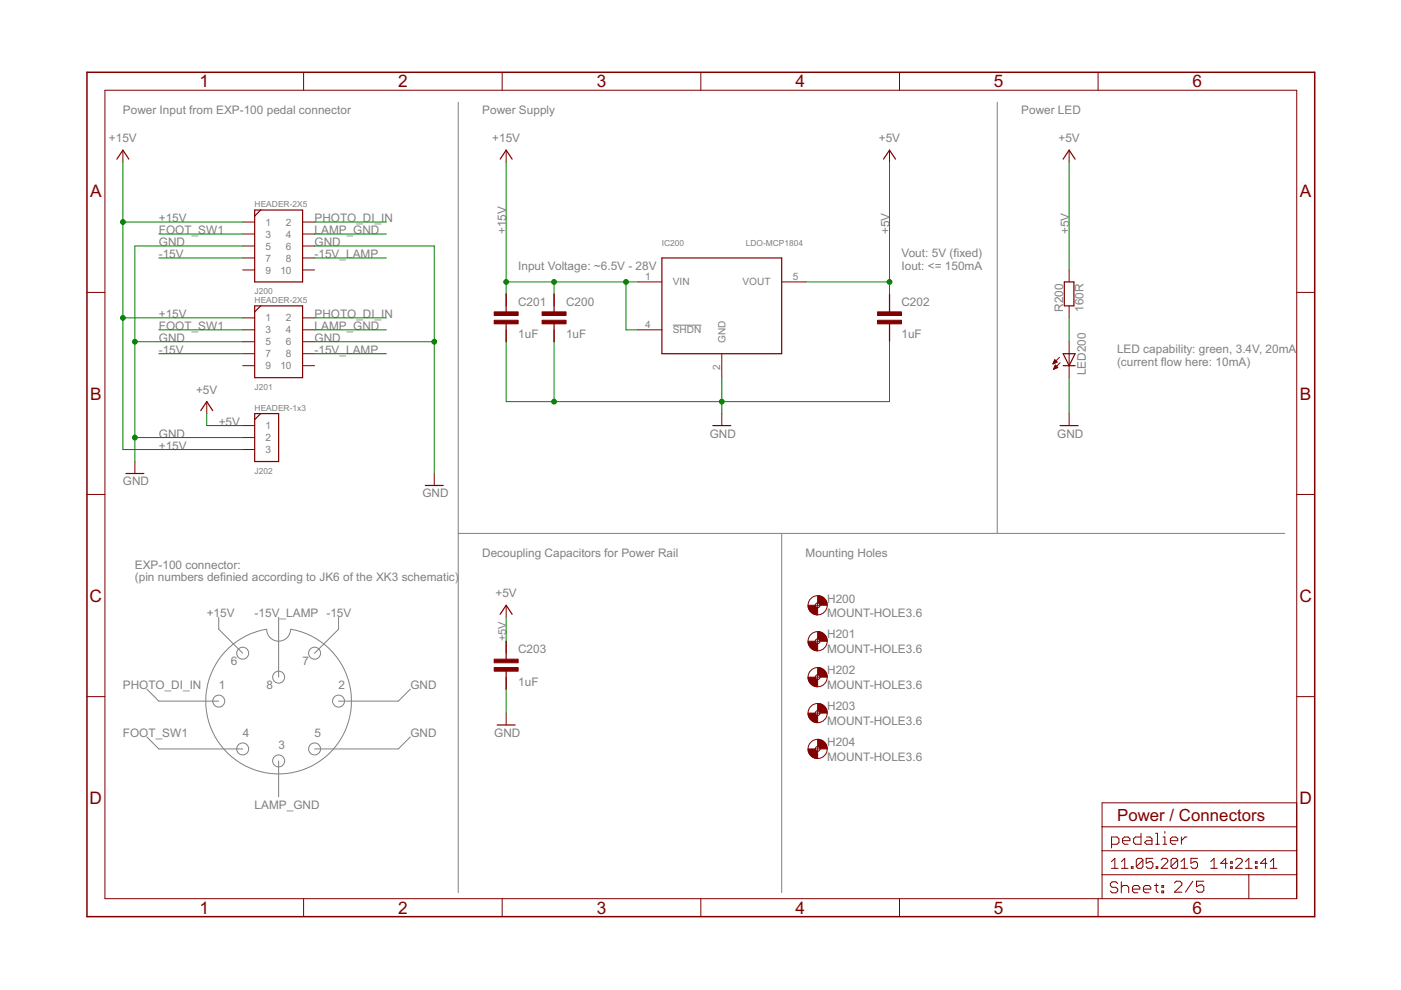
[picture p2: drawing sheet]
<svg xmlns="http://www.w3.org/2000/svg" width="297mm" height="210mm" viewBox="0 0 297 210" stroke-linecap="round" stroke-linejoin="round" font-family="sans-serif">
<g fill="none" stroke="#808080" stroke-width=".21">
<path d="M97.2 21.7v167.6M211.4 21.7v91.4M142.7 68.9h6M97.2 113.1h175.2M165.7 113.1v76.2M46.4 130.9v2.5l5.1 5.1M47.7 138.2a15.4 15.4 0 0 1 8.8-4.8 2.54 2.54 0 0 0 2.6 2.6 2.54 2.54 0 0 0 2.5-2.6 15.4 15.4 0 0 1 11.9 20.7 15.4 15.4 0 0 1-22.5 7.7 15.4 15.4 0 0 1-3.3-23.6zM59.1 130.9v12.7M71.8 130.9v2.5l-5.1 5.1M31.1 146.1l2.6 2.6h12.7M31.1 156.3l2.6 2.5h17.8M87 146.1l-2.5 2.6h-12.7"/>
<path d="M87 156.3l-2.5 2.5h-17.8M59.1 161.3v7.7"/>
<circle cx="51.5" cy="138.5" r="1.27"/>
<circle cx="66.7" cy="138.5" r="1.27"/>
<circle cx="46.4" cy="148.7" r="1.27"/>
<circle cx="51.5" cy="158.8" r="1.27"/>
<circle cx="59.1" cy="143.6" r="1.27"/>
<circle cx="66.7" cy="158.8" r="1.27"/>
<circle cx="71.8" cy="148.7" r="1.27"/>
<circle cx="59.1" cy="161.3" r="1.27"/>
</g>
<g fill="none" stroke="#800000" stroke-width=".21">
<path d="M22.2 19.1h252.7v171.4h-252.7zM64.4 15.3v3.8M106.5 15.3v3.8M148.6 15.3v3.8M190.7 15.3v3.8M232.8 15.3v3.8M26.1 31.8v2.6M107.3 31.8v2.6M188.6 31.8v2.6M226.7 31.8v2.6M51.5 47.1h2.5M51.5 49.6h2.5"/>
<path d="M51.5 52.2h2.5M51.5 54.7h2.5M51.5 57.2h2.5M64.2 47.1h2.5M64.2 49.6h2.5M64.2 52.2h2.5M64.2 54.7h2.5M64.2 57.2h2.5M135.3 59.8h5M165.7 59.8h5.1M226.7 57.2v2.6M18.4 62h3.8"/>
<path d="M51.5 69.9h2.5M51.5 67.4h2.5M51.5 72.5h2.5M51.5 75h2.5M51.5 77.5h2.5M64.2 69.9h2.5M64.2 67.4h2.5M64.2 72.5h2.5M64.2 75h2.5M64.2 77.5h2.5M107.3 62.3v2.6M107.3 69.9v2.6"/>
<path d="M117.5 62.3v2.6M117.5 69.9v2.6M135.3 69.9h5M153 75v5.1M188.6 62.3v2.6M188.6 69.9v2.6M223.3 77.1h.1M223.3 77h.3M223.4 76.9h.5M223.4 78.2h.2M223.4 76.8h.7M223.5 76.6h.5"/>
<path d="M223.5 78.1h.4M223.5 76.5h.4M223.5 78h.7M223.6 76.4h.2M223.6 77.8h.6M223.6 76.3l.5 .5-.9 .4zM223.6 77.7h.5M223.7 77.6h.2M223.7 77.5h.1M223.8 77.4l.5 .5-.9 .4zM224.6 75.8l-1.4 1.4M224.8 76.9l-1.4 1.4"/>
<path d="M226.7 64.9v2.5M226.7 72.5v7.6M274.9 62h3.8M28.6 97.9v2.5M43.8 85.2v2.5M51.5 90.2h2.5M51.5 92.8h2.5M51.5 95.3h2.5M153 87.7v2.5M226.7 87.7v2.5M18.4 104.8h3.8M92.1 100.4v2.5"/>
<path d="M274.9 104.8h3.8M107.3 128.3v2.6M107.3 136v2.5M172.8 128.3h1.1M172.8 136h1.1M173.4 127.8v1M173.4 135.4v1.1M18.4 147.7h3.8M107.3 143.6v2.5M107.3 151.2v2.5M172.8 143.6h1.1M172.8 151.2h1.1"/>
<path d="M172.8 158.8h1.1M173.4 143.1v1M173.4 150.7v1M173.4 158.3v1M274.9 147.7h3.8M233.7 175.3h41.2M235.7 179h1.1l.4-.4v-.8l-.4-.3h-1.1v2.3M238 178.2h1.6v-.4l-.4-.3h-.8l-.4 .3v.8l.4 .4h.8M241.9 176.7v2.3h-1.2l-.4-.4v-.8l.4-.3h1.2M243.1 177.5h.8l.3 .3v1.2h-1.1l-.4-.4 .4-.4h1.1M245 179h.8M245 176.7h.4v2.3"/>
<path d="M246.6 177.5h.4v1.5M246.6 179h.8M247 176.3v.4M248.1 178.2h1.6v-.4l-.4-.3h-.8l-.4 .3v.8l.4 .4h.8M250.5 177.5v1.5M251.7 177.5h-.5l-.7 .7M274.9 170.2h-41.2v20.3M64.4 190.5v3.9M106.5 190.5v3.9M148.6 190.5v3.9M190.7 190.5v3.9M232.8 190.5v3.9"/>
<path d="M233.7 185.5h41.2M233.7 180.4h41.2M235.6 182.7l.8-.7v2.1M235.6 184.1h1.5M237 187.3l-.4-.3h-.8l-.4 .3v.4l.4 .4h.8l.4 .4v.4l-.4 .4h-.8l-.4-.4M237.7 187v2.3M237.7 188.1l.4-.4h.8l.4 .4v1.2M237.8 184.1h1.4M237.8 182.7l.7-.7v2.1M239.9 183.7h.3v.4h-.3zM240.1 188.5h1.6v-.4l-.4-.4h-.8l-.4 .4v.8l.4 .4h.8M242.3 182.4v1.3l-.3 .4h-.7l-.4-.4"/>
<path d="M242.3 182.4l-.3-.4h-.7l-.4 .4v1.3M242.3 182.4l-1.4 1.3M242.4 188.5h1.6v-.4l-.4-.4h-.8l-.4 .4v.8l.4 .4h.8M244.4 182h-1.4v1l.7-.3h.4l.3 .3v.7l-.3 .4h-.7l-.4-.4M244.8 187.7h.8M245.1 183.7h.4v.4h-.4zM245.2 187.3v1.6l.4 .4M246.2 182.4l.3-.4h.7l.4 .4v.3l-1.4 1.4h1.4M246.3 187.7h.4v.4h-.4zM246.3 188.9h.4v.4h-.4zM249 187.2l.4-.4h.8l.4 .4v.4l-1.6 1.6h1.6M249.7 182.4v1.3l-.4 .4h-.7l-.3-.4"/>
<path d="M249.7 182.4l-.4-.4h-.7l-.3 .4v1.3M249.7 182.4l-1.4 1.3M250.4 184.1h1.4M250.4 182.7l.7-.7v2.1M252.9 186.8l-1.6 2.4M253.9 182h-1.4v1l.7-.3h.4l.3 .3v.7l-.3 .4h-.8l-.3-.4M255.2 186.8h-1.5v1.2l.8-.4h.3l.4 .4v.8l-.4 .4h-.7l-.4-.4M256.7 184.1h1.4M256.7 182.7l.7-.7v2.1M260.2 183h-1.4l1.1-1v2.1M260.9 183.7h.4v.4h-.4zM260.9 182.7h.4v.3h-.4z"/>
<path d="M262 182.4l.3-.4h.7l.4 .4v.3l-1.4 1.4h1.4M264.1 182.7l.7-.7v2.1M264.1 184.1h1.4M264.8 185.5v5M266.2 183.7h.3v.4h-.3zM266.2 182.7h.3v.3h-.3zM268.6 183h-1.4l1.1-1v2.1M269.3 184.1h1.4M269.3 182.7l.7-.7v2.1"/>
<circle cx="173.4" cy="128.3" r="2.03"/>
<circle cx="173.4" cy="136" r="2.03"/>
<circle cx="173.4" cy="136" r=".51"/>
<circle cx="173.4" cy="128.3" r=".51"/>
<circle cx="173.4" cy="143.6" r="2.03"/>
<circle cx="173.4" cy="151.2" r="2.03"/>
<circle cx="173.4" cy="158.8" r="2.03"/>
<circle cx="173.4" cy="158.8" r=".51"/>
<circle cx="173.4" cy="143.6" r=".51"/>
<circle cx="173.4" cy="151.2" r=".51"/>
</g>
<path d="M18.4 15.3h260.3v179.1h-260.3z" fill="none" stroke="#800000" stroke-width=".32"/>
<g fill="none" stroke="#800000" stroke-width=".25">
<path d="M24.8 33.7l1.3-1.9 1.2 1.9M106 33.7l1.3-1.9 1.3 1.9M187.3 33.7l1.3-1.9 1.3 1.9M225.4 33.7l1.3-1.9 1.2 1.9M54 44.5h10.2v15.3h-10.2zM55.3 44.5l-1.3 1.3M140.3 54.7h25.4v20.3h-25.4zM225.7 59.8h2v5.1h-2zM54 64.9h10.2v15.2h-10.2zM55.3 64.9l-1.3 1.2M107.3 62.3v4.1M107.3 68.4v4.1"/>
<path d="M117.5 62.3v4.1M117.5 68.4v4.1M188.6 62.3v4.1M188.6 68.4v4.1M225.4 75h2.5l-1.2 2.5zM225.4 77.5h2.5M42.6 87.1l1.2-1.9 1.3 1.9M54 87.7h5.1v10.2h-5.1zM55.3 87.7l-1.3 1.3M151.1 90.2h3.8M224.8 90.2h3.8M26.7 100.4h3.8"/>
<path d="M90.2 102.9h3.8M106 130.2l1.3-1.9 1.3 1.9M107.3 136v4M105.4 153.7h3.8M107.3 142v4.1"/>
</g>
<g fill="#800000" stroke="#800000" stroke-width=".21">
<path d="M114.9 66.1h5.1v.8h-5.1z"/>
<path d="M114.9 67.9h5.1v.8h-5.1z"/>
<path d="M186.1 66.1h5v.8h-5z"/>
<path d="M186.1 67.9h5v.8h-5z"/>
<path d="M104.8 66.1h5.1v.8h-5.1z"/>
<path d="M104.8 67.9h5.1v.8h-5.1z"/>
<path d="M104.8 139.8h5.1v.7h-5.1z"/>
<path d="M104.8 141.5h5.1v.8h-5.1z"/>
</g>
<g fill="#800000" stroke="#800000" stroke-width=".21">
<path d="M173.4 126.3a2 2 0 0 1 2 2h-1.5l-.2-.4-.3-.1z" fill-rule="evenodd"/>
<path d="M171.3 128.3h1.5l.1 .3 .5 .2v1.6a2.04 2.04 0 0 1-2.1-2.1z" fill-rule="evenodd"/>
<path d="M173.4 133.9a2 2 0 0 1 2 2.1h-1.5l-.2-.5-.3-.1z" fill-rule="evenodd"/>
<path d="M171.3 136h1.5l.1 .2 .5 .3v1.5a2.04 2.04 0 0 1-2.1-2z" fill-rule="evenodd"/>
<path d="M173.4 141.5a2 2 0 0 1 2 2.1h-1.5l-.2-.4-.3-.1z" fill-rule="evenodd"/>
<path d="M171.3 143.6h1.5l.1 .3 .5 .2v1.5a2.04 2.04 0 0 1-2.1-2z" fill-rule="evenodd"/>
<path d="M173.4 149.2a2 2 0 0 1 2 2h-1.5l-.1-.3-.4-.2z" fill-rule="evenodd"/>
<path d="M171.3 151.2h1.5l.1 .3 .5 .2v1.5a2 2 0 0 1-2.1-2z" fill-rule="evenodd"/>
<path d="M173.4 156.8a2.04 2.04 0 0 1 2 2h-1.5l-.2-.4-.3-.1z" fill-rule="evenodd"/>
<path d="M171.3 158.8h1.5l.1 .3 .5 .2v1.5a2 2 0 0 1-2.1-2z" fill-rule="evenodd"/>
</g>
<g fill="none" stroke="#008000" stroke-width=".21">
<path d="M26.1 34.4v60.9h25.4M107.3 34.4v27.9M188.6 34.4v27.9M226.7 34.4v22.8M26.1 47.1h25.4M33.7 49.6h17.8M33.7 54.7h17.8M51.5 52.2h-22.9v45.7M66.7 47.1h15.2M66.7 52.2h25.4v48.2M66.7 49.6h15.2M66.7 54.7h15.2"/>
<path d="M107.3 59.8h28M117.5 59.8v2.5M132.7 59.8v10.1h2.6M170.8 59.8h17.8M26.1 67.4h25.4M28.6 72.5h22.9M33.7 69.9h17.8M33.7 75h17.8M66.7 69.9h15.2M66.7 67.4h15.2M66.7 72.5h25.4M66.7 75h15.2"/>
<path d="M107.3 72.5v12.7h81.3v-12.7M117.5 72.5v12.7M226.7 67.4v5.1M28.6 92.8h22.9M43.8 87.7v2.5h7.7M153 80.1v7.6M226.7 80.1v7.6M107.3 130.9v5.1M107.3 146.1v5.1"/>
</g>
<g fill="#008000" stroke="#008000" stroke-width=".21">
<circle cx="107.3" cy="59.8" r=".51"/>
<circle cx="132.7" cy="59.8" r=".51"/>
<circle cx="117.5" cy="59.8" r=".51"/>
<circle cx="26.1" cy="47.1" r=".51"/>
<circle cx="26.1" cy="67.4" r=".51"/>
<circle cx="153" cy="85.2" r=".51"/>
<circle cx="117.5" cy="85.2" r=".51"/>
<circle cx="28.6" cy="72.5" r=".51"/>
<circle cx="28.6" cy="92.8" r=".51"/>
<circle cx="92.1" cy="72.5" r=".51"/>
<circle cx="188.6" cy="59.8" r=".51"/>
</g>
<g font-size="4.1" fill="#800000">
<text x="42.3" y="18.5">1</text>
<text x="84.4" y="18.5">2</text>
<text x="126.5" y="18.5">3</text>
<text x="168.6" y="18.5">4</text>
<text x="210.7" y="18.5">5</text>
<text x="252.9" y="18.5">6</text>
<text x="19.1" y="41.9">A</text>
<text x="275.6" y="41.9">A</text>
<text x="19.1" y="84.7">B</text>
<text x="275.6" y="84.7">B</text>
<text x="19" y="127.6">C</text>
<text x="275.5" y="127.6">C</text>
<text x="19" y="170.4">D</text>
<text x="275.5" y="170.4">D</text>
<text x="42.3" y="193.7">1</text>
<text x="84.4" y="193.7">2</text>
<text x="126.5" y="193.7">3</text>
<text x="168.6" y="193.7">4</text>
<text x="210.7" y="193.7">5</text>
<text x="252.9" y="193.7">6</text>
</g>
<text font-size="4" fill="#800000" x="236.8" y="174">Power / Connectors</text>
<g font-size="2.8" fill="#808080">
<text x="26.1" y="24.2">Power Input from EXP-100 pedal connector</text>
<text x="102.2" y="24.2">Power Supply</text>
<text x="216.5" y="24.2">Power LED</text>
<text x="23.1" y="30.2">+15V</text>
<text x="104.4" y="30.2">+15V</text>
<text x="186.3" y="30.2">+5V</text>
<text x="224.4" y="30.2">+5V</text>
<text x="33.7" y="47.1">+15V</text>
<text x="66.7" y="47.1">PHOTO_DI_IN</text>
<text x="33.7" y="52.1">GND</text>
<text x="33.7" y="49.6">FOOT_SW1</text>
<text x="66.7" y="52.1">GND</text>
<text x="66.7" y="49.6">LAMP_GND</text>
<text x="107.3" y="49.6" transform="rotate(-90 107.3 49.6)">+15V</text>
<text x="188.6" y="49.6" transform="rotate(-90 188.6 49.6)">+5V</text>
<text x="226.7" y="49.6" transform="rotate(-90 226.7 49.6)">+5V</text>
<text x="33.7" y="54.7">-15V</text>
<text x="66.7" y="54.7">-15V_LAMP</text>
<text x="109.9" y="57.2">Input Voltage: ~6.5V - 28V</text>
<text x="191.1" y="54.6">Vout: 5V (fixed)</text>
<text x="191.1" y="57.2">Iout: &lt;= 150mA</text>
<text x="109.9" y="64.8">C201</text>
<text x="120" y="64.8">C200</text>
<text x="191.1" y="64.8">C202</text>
<text x="33.7" y="67.4">+15V</text>
<text x="33.7" y="69.9">FOOT_SW1</text>
<text x="66.7" y="67.4">PHOTO_DI_IN</text>
<text x="66.7" y="69.9">LAMP_GND</text>
<text x="109.9" y="71.7">1uF</text>
<text x="120" y="71.7">1uF</text>
<text x="191.1" y="71.7">1uF</text>
<text x="225.4" y="66.1" transform="rotate(-90 225.4 66.1)">R200</text>
<text x="229.7" y="66.1" transform="rotate(-90 229.7 66.1)">160R</text>
<text x="33.7" y="72.5">GND</text>
<text x="33.7" y="75">-15V</text>
<text x="66.7" y="72.5">GND</text>
<text x="66.7" y="75">-15V_LAMP</text>
<text x="236.8" y="74.9">LED capability: green, 3.4V, 20mA</text>
<text x="236.8" y="77.5">(current flow here: 10mA)</text>
<text x="41.6" y="83.5">+5V</text>
<text x="230.2" y="79.6" transform="rotate(-90 230.2 79.6)">LED200</text>
<text x="33.7" y="95.3">+15V</text>
<text x="33.7" y="92.8">GND</text>
<text x="46.4" y="90.2">+5V</text>
<text x="150.5" y="92.8">GND</text>
<text x="224.1" y="92.8">GND</text>
<text x="26.1" y="102.9">GND</text>
<text x="89.5" y="105.5">GND</text>
<text x="102.2" y="118.2">Decoupling Capacitors for Power Rail</text>
<text x="170.8" y="118.2">Mounting Holes</text>
<text x="28.6" y="120.6">EXP-100 connector:</text>
<text x="28.6" y="123.3">(pin numbers definied according to JK6 of the XK3 schematic)</text>
<text x="43.8" y="130.9">+15V</text>
<text x="54" y="130.9">-15V_LAMP -15V</text>
<text x="105.1" y="126.7">+5V</text>
<text x="175.4" y="130.8">MOUNT-HOLE3.6</text>
<text x="175.4" y="127.7">H200</text>
<text x="175.4" y="135.4">H201</text>
<text x="48.9" y="141">6</text>
<text x="64.1" y="141">7</text>
<text x="109.9" y="138.5">C203</text>
<text x="175.4" y="138.4">MOUNT-HOLE3.6</text>
<text x="175.4" y="143">H202</text>
<text x="26.1" y="146.1">PHOTO_DI_IN</text>
<text x="46.4" y="146.1">1</text>
<text x="56.5" y="146.1">8</text>
<text x="71.8" y="146.1">2</text>
<text x="87" y="146.1">GND</text>
<text x="109.9" y="145.3">1uF</text>
<text x="175.4" y="146">MOUNT-HOLE3.6</text>
<text x="175.4" y="153.6">MOUNT-HOLE3.6</text>
<text x="175.4" y="150.6">H203</text>
<text x="26.1" y="156.3">FOOT_SW1</text>
<text x="51.5" y="156.3">4</text>
<text x="59.1" y="158.8">3</text>
<text x="66.7" y="156.3">5</text>
<text x="87" y="156.3">GND</text>
<text x="104.8" y="156.3">GND</text>
<text x="175.4" y="161.3">MOUNT-HOLE3.6</text>
<text x="175.4" y="158.2">H204</text>
<text x="54" y="171.5">LAMP_GND</text>
</g>
<text font-size="2.6" fill="#808080" x="107.3" y="135.9" transform="rotate(-90 107.3 135.9)">+5V</text>
<g font-size="2.4" fill="#808080">
<text x="56.3" y="47.8">1</text>
<text x="60.6" y="47.8">2</text>
<text x="56.3" y="50.4">3</text>
<text x="56.3" y="52.9">5</text>
<text x="60.6" y="50.4">4</text>
<text x="60.6" y="52.9">6</text>
<text x="56.3" y="55.4">7</text>
<text x="56.3" y="58">9</text>
<text x="59.4" y="58">10</text>
<text x="60.6" y="55.5">8</text>
<text x="136.8" y="59.4">1</text>
<text x="168.1" y="59.4">5</text>
<text x="142.7" y="60.5">VIN</text>
<text x="157.4" y="60.5">VOUT</text>
<text x="56.3" y="68.1">1</text>
<text x="56.3" y="70.7">3</text>
<text x="60.6" y="68.1">2</text>
<text x="60.6" y="70.7">4</text>
<text x="136.8" y="69.6">4</text>
<text x="142.7" y="70.7">SHDN</text>
<text x="56.3" y="73.2">5</text>
<text x="56.3" y="75.8">7</text>
<text x="60.6" y="73.2">6</text>
<text x="60.6" y="75.8">8</text>
<text x="153.8" y="72.7" transform="rotate(-90 153.8 72.7)">GND</text>
<text x="56.3" y="78.3">9</text>
<text x="59.4" y="78.3">10</text>
<text x="152.7" y="78.5" transform="rotate(-90 152.7 78.5)">2</text>
<text x="56.3" y="91">1</text>
<text x="56.3" y="93.5">2</text>
<text x="56.3" y="96.1">3</text>
</g>
<g font-size="2" fill="#808080">
<text x="54" y="43.9">HEADER-2X5</text>
<text x="140.3" y="52.1">IC200</text>
<text x="158.1" y="52.1">LDO-MCP1804</text>
<text x="54" y="64.2">HEADER-2X5</text>
<text x="54" y="62.3">J200</text>
<text x="54" y="82.6">J201</text>
<text x="54" y="87.1">HEADER-1x3</text>
<text x="54" y="100.4">J202</text>
</g>
</svg>
